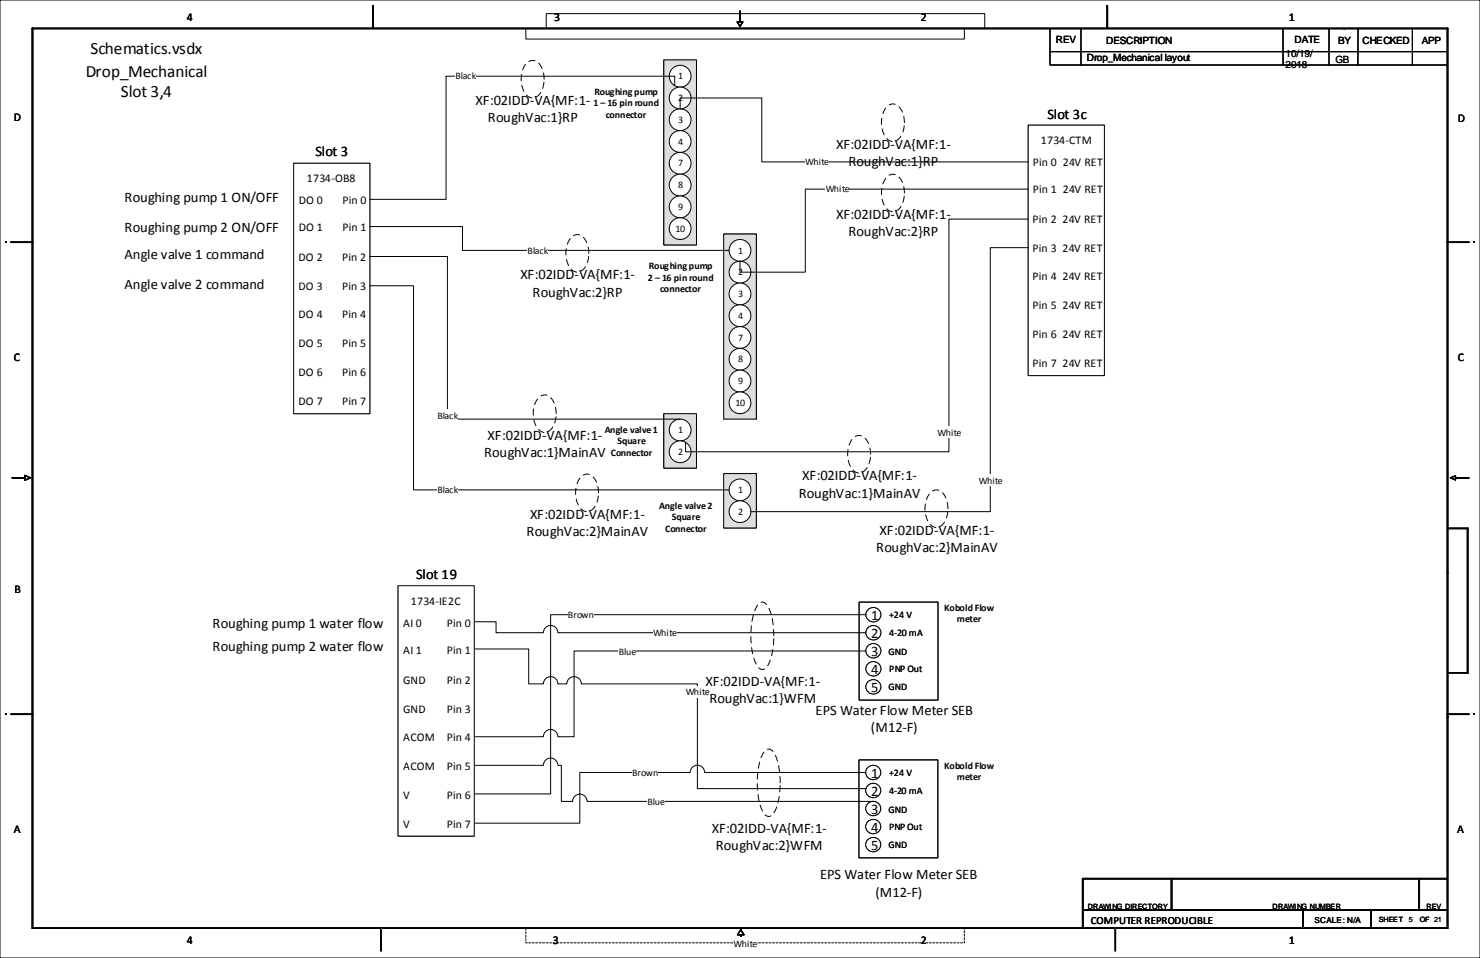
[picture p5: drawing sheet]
<svg xmlns="http://www.w3.org/2000/svg" width="432mm" height="279mm" viewBox="0 0 432 279" stroke-linecap="round" stroke-linejoin="round" font-family="sans-serif">
<path d="M0 0h431.8v279.4h-431.8z" fill="none" stroke="#000" stroke-width=".29"/>
<path d="M9.4 8.2v262.5l.2-.1v-262.2zM9.4 8.2l.2 .2h412.6l.2-.2zM422.2 8.4v262.2l.2 .1v-262.5zM9.4 270.7h413l-.2-.1h-412.6z" fill-rule="evenodd" fill="#fff"/>
<path d="M9.4 8.2l.2 .2v262.2l-.2 .1zM9.4 8.2h413l-.2 .2h-412.6zM422.2 8.4l.2-.2v262.5l-.2-.1zM9.4 270.7l.2-.1h412.6l.2 .1z" fill="none" stroke="#000" stroke-width=".29"/>
<path d="M9.4 8.3h.1M9.4 8.4h.1M9.5 8.2h.1M9.4 8.2h.1M9.5 8.4h.1M9.6 8.3h.1" fill="none" stroke="#000" stroke-width=".29"/>
<path d="M3.2 208.2h6.3v.2h-6.3z" fill-rule="evenodd" fill="#fff"/>
<path d="M3.2 208.2h6.3v.2h-6.3z" fill="none" stroke="#000" stroke-width=".29"/>
<path d="M9.4 208.3h.1M9.4 208.4h.1M9.5 208.2h.1M9.5 208.4h.1M9.6 208.3h.1M9.5 208.3h.1" fill="none" stroke="#000" stroke-width=".29"/>
<path d="M1.6 208.3h.1M1.6 208.4h.1M1.7 208.2h.1M1.7 208.4h.1M1.8 208.4h.1M1.8 208.3h.1" fill="none" stroke="#000" stroke-width=".29"/>
<path d="M3.2 70.6h6.3v.1h-6.3z" fill-rule="evenodd" fill="#fff"/>
<path d="M3.2 70.6h6.3v.1h-6.3z" fill="none" stroke="#000" stroke-width=".29"/>
<path d="M9.4 70.7h.1M9.5 70.6h.1M9.4 70.6h.1M9.5 70.7h.1M9.6 70.7h.1" fill="none" stroke="#000" stroke-width=".29"/>
<path d="M1.6 70.7h.1M1.7 70.6h.1M1.6 70.6h.1M1.7 70.7h.1M1.8 70.7h.1M1.8 70.6h.1" fill="none" stroke="#000" stroke-width=".29"/>
<path d="M108.7 1.7h.2v6.4h-.2z" fill-rule="evenodd" fill="#fff"/>
<path d="M108.7 1.7h.2v6.4h-.2z" fill="none" stroke="#000" stroke-width=".29"/>
<path d="M108.7 1.7h.1M108.8 1.7h.1M108.8 1.6h.1M108.9 1.7h.1M108.9 1.6h.1" fill="none" stroke="#000" stroke-width=".29"/>
<path d="M215.8 3.1h.2v3.3h-.2z" fill-rule="evenodd" fill="#fff"/>
<path d="M215.8 3.1h.2v3.3h-.2z" fill="none" stroke="#000" stroke-width=".29"/>
<path d="M216.6 6.5l-.7 1.3zM215.1 6.4h1.6zM215.1 6.4l.8 1.4z" fill-rule="evenodd" fill="#fff"/>
<path d="M215.1 6.4h1.6zM215.1 6.4l.8 1.4zM216.6 6.5l-.7 1.3z" fill="none" stroke="#000" stroke-width=".29"/>
<path d="M323 1.7h.1v6.4h-.1z" fill-rule="evenodd" fill="#fff"/>
<path d="M323 1.7h.1v6.4h-.1z" fill="none" stroke="#000" stroke-width=".29"/>
<path d="M323 1.7h.1M323.1 1.6h.1M323 1.6h.1M323.1 1.7h.1" fill="none" stroke="#000" stroke-width=".29"/>
<path d="M422.3 70.6h6.3v.1h-6.3z" fill-rule="evenodd" fill="#fff"/>
<path d="M422.3 70.6h6.3v.1h-6.3z" fill="none" stroke="#000" stroke-width=".29"/>
<path d="M422.2 70.7h.1M422.3 70.7h.1M422.3 70.6h.1M422.4 70.7h.1M422.4 70.6h.1" fill="none" stroke="#000" stroke-width=".29"/>
<path d="M430 70.7h.1M430.1 70.6h.1M430 70.6h.1M430.1 70.7h.1M430.2 70.7h.1M430.2 70.6h.1" fill="none" stroke="#000" stroke-width=".29"/>
<path d="M422.3 208.2h6.3v.2h-6.3z" fill-rule="evenodd" fill="#fff"/>
<path d="M422.3 208.2h6.3v.2h-6.3z" fill="none" stroke="#000" stroke-width=".29"/>
<path d="M422.2 208.3h.1M422.3 208.4h.1M422.3 208.2h.1M422.3 208.3h.1M422.4 208.4h.1M422.4 208.3h.1" fill="none" stroke="#000" stroke-width=".29"/>
<path d="M430 208.3h.1M430 208.4h.1M430.1 208.2h.1M430.1 208.4h.1M430.2 208.4h.1M430.2 208.3h.1" fill="none" stroke="#000" stroke-width=".29"/>
<path d="M422.4 196.1v.2h5.9l-.2-.2zM428.1 154.2v41.9l.2 .2v-42.3zM422.4 154v.2h5.7l.2-.2z" fill-rule="evenodd" fill="#fff"/>
<path d="M422.4 154h5.9l-.2 .2h-5.7zM428.1 154.2l.2-.2v42.3l-.2-.2zM422.4 196.1h5.7l.2 .2h-5.9z" fill="none" stroke="#000" stroke-width=".29"/>
<path d="M422.2 167h.1M422.3 167.1h.1M422.3 166.9h.1M422.3 167h.1M422.4 167.1h.1M422.4 167h.1" fill="none" stroke="#000" stroke-width=".29"/>
<path d="M422.2 209.1h.1M422.3 209.2h.1M422.3 209h.1M422.3 209.1h.1M422.4 209.2h.1M422.4 209.1h.1" fill="none" stroke="#000" stroke-width=".29"/>
<path d="M3.5 139.3h3.8v.2h-3.8z" fill-rule="evenodd" fill="#fff"/>
<path d="M3.5 139.3h3.8v.2h-3.8z" fill="none" stroke="#000" stroke-width=".29"/>
<path d="M7.2 138.6l1.8 .8zM7.2 138.6v1.5zM7.3 140l1.7-.6z" fill-rule="evenodd" fill="#fff"/>
<path d="M7.2 138.6l1.8 .8zM7.2 138.6v1.5zM7.3 140l1.7-.6z" fill="none" stroke="#000" stroke-width=".29"/>
<path d="M216.1 272.7h.2v3.2h-.2z" fill-rule="evenodd" fill="#fff"/>
<path d="M216.1 272.7h.2v3.2h-.2z" fill="none" stroke="#000" stroke-width=".29"/>
<path d="M216.1 271l-1 1.6zM215.1 272.6h2zM216.1 271l1 1.6z" fill-rule="evenodd" fill="#fff"/>
<path d="M215.1 272.6h2zM216.1 271l-1 1.6zM216.1 271l1 1.6z" fill="none" stroke="#000" stroke-width=".29"/>
<path d="M424.7 139.3h3.9v.2h-3.9z" fill-rule="evenodd" fill="#fff"/>
<path d="M424.7 139.3h3.9v.2h-3.9z" fill="none" stroke="#000" stroke-width=".29"/>
<path d="M423.1 139.4l1.6 .6zM424.7 138.7v1.3zM423.1 139.4l1.6-.7z" fill-rule="evenodd" fill="#fff"/>
<path d="M423.1 139.4l1.6 .6zM423.1 139.4l1.6-.7zM424.7 138.7v1.3z" fill="none" stroke="#000" stroke-width=".29"/>
<path d="M399.9 265.5h.2v5h-.2z" fill-rule="evenodd" fill="#fff"/>
<path d="M399.9 265.5h.2v5h-.2z" fill="none" stroke="#000" stroke-width=".29"/>
<path d="M399.9 265.5h.1M400 265.4h.1M399.9 265.4h.1M400 265.6h.1M400.1 265.5h.1M400.1 265.4h.1" fill="none" stroke="#000" stroke-width=".29"/>
<path d="M399.9 265.5h.1M399.9 270.1h.1M400 265.4h.1M399.9 265.4h.1M400 270.1h.1M400 265.6h.1M400.1 265.5h.1M400.1 265.4h.1M400.1 270.1h.1" fill="none" stroke="#000" stroke-width=".29"/>
<path d="M380.1 265.5h.2v5h-.2z" fill-rule="evenodd" fill="#fff"/>
<path d="M380.1 265.5h.2v5h-.2z" fill="none" stroke="#000" stroke-width=".29"/>
<path d="M380.1 265.5h.1M380.2 265.4h.1M380.1 265.4h.1M380.2 265.6h.1M380.2 265.5h.1M380.3 265.5h.1" fill="none" stroke="#000" stroke-width=".29"/>
<path d="M380.1 265.5h.1M380.2 265.4h.1M380.1 265.4h.1M380.2 265.6h.1M380.2 265.5h.1M380.3 265.5h.1" fill="none" stroke="#000" stroke-width=".29"/>
<path d="M380.1 270h.1M380.1 270.1h.1M380.2 269.9h.1M380.1 269.9h.1M380.2 270.1h.1M380.3 270h.1" fill="none" stroke="#000" stroke-width=".29"/>
<path d="M380.1 270h.1M380.1 270.1h.1M380.2 269.9h.1M380.1 269.9h.1M380.2 270.1h.1M380.3 270h.1" fill="none" stroke="#000" stroke-width=".29"/>
<path d="M315.8 256.2h106.3v.2h-106.3z" fill-rule="evenodd" fill="#fff"/>
<path d="M315.8 256.2h106.3v.2h-106.3z" fill="none" stroke="#000" stroke-width=".29"/>
<path d="M316 265.3h106.1v.2h-106.1z" fill-rule="evenodd" fill="#fff"/>
<path d="M316 265.3h106.1v.2h-106.1z" fill="none" stroke="#000" stroke-width=".29"/>
<path d="M341.7 256.4h.2v8.9h-.2z" fill-rule="evenodd" fill="#fff"/>
<path d="M341.7 256.4h.2v8.9h-.2z" fill="none" stroke="#000" stroke-width=".29"/>
<path d="M413.9 256.5h.3v8.8h-.3z" fill-rule="evenodd" fill="#fff"/>
<path d="M413.9 256.5h.3v8.8h-.3z" fill="none" stroke="#000" stroke-width=".29"/>
<path d="M392.1 8.3h.1M392.1 8.4h.1M392.2 8.3h.1M392.2 8.4h.1M392.3 8.3h.1" fill="none" stroke="#00f" stroke-width=".29"/>
<path d="M392.1 8.3h.1M392.1 8.4h.1M392.2 8.3h.1M392.2 8.4h.1M392.3 8.3h.1" fill="none" stroke="#00f" stroke-width=".29"/>
<path d="M306.3 8.5v6.6h116.1M306.3 15.1v3.9h115.9M315.4 8.3v10.7M374.3 8.3v10.7M387.7 8.3v10.7M396.2 8.3v10.7M412.1 8.2v10.8" fill="none" stroke="#000" stroke-width=".29"/>
<path d="M315.8 256.2h.2v14.4h-.2z" fill-rule="evenodd" fill="#fff"/>
<path d="M315.8 256.2h.2v14.4h-.2z" fill="none" stroke="#000" stroke-width=".29"/>
<path d="M9.4 8.2v262.5l.2-.1v-262.2zM9.4 8.2l.2 .2h412.6l.2-.2zM422.2 8.4v262.2l.2 .1v-262.5zM9.4 270.7h413l-.2-.1h-412.6z" fill-rule="evenodd" fill="#fff"/>
<path d="M9.4 8.2l.2 .2v262.2l-.2 .1zM9.4 8.2h413l-.2 .2h-412.6zM422.2 8.4l.2-.2v262.5l-.2-.1zM9.4 270.7l.2-.1h412.6l.2 .1z" fill="none" stroke="#000" stroke-width=".29"/>
<path d="M9.4 8.3h.1M9.4 8.4h.1M9.5 8.2h.1M9.4 8.2h.1M9.5 8.4h.1M9.6 8.3h.1" fill="none" stroke="#000" stroke-width=".29"/>
<path d="M3.2 208.2h6.3v.2h-6.3z" fill-rule="evenodd" fill="#fff"/>
<path d="M3.2 208.2h6.3v.2h-6.3z" fill="none" stroke="#000" stroke-width=".29"/>
<path d="M9.4 208.3h.1M9.4 208.4h.1M9.5 208.2h.1M9.5 208.4h.1M9.6 208.3h.1M9.5 208.3h.1" fill="none" stroke="#000" stroke-width=".29"/>
<path d="M1.6 208.3h.1M1.6 208.4h.1M1.7 208.2h.1M1.7 208.4h.1M1.8 208.4h.1M1.8 208.3h.1" fill="none" stroke="#000" stroke-width=".29"/>
<path d="M3.2 70.6h6.3v.1h-6.3z" fill-rule="evenodd" fill="#fff"/>
<path d="M3.2 70.6h6.3v.1h-6.3z" fill="none" stroke="#000" stroke-width=".29"/>
<path d="M9.4 70.7h.1M9.5 70.6h.1M9.4 70.6h.1M9.5 70.7h.1M9.6 70.7h.1" fill="none" stroke="#000" stroke-width=".29"/>
<path d="M1.6 70.7h.1M1.7 70.6h.1M1.6 70.6h.1M1.7 70.7h.1M1.8 70.7h.1M1.8 70.6h.1" fill="none" stroke="#000" stroke-width=".29"/>
<path d="M108.7 1.7h.2v6.4h-.2z" fill-rule="evenodd" fill="#fff"/>
<path d="M108.7 1.7h.2v6.4h-.2z" fill="none" stroke="#000" stroke-width=".29"/>
<path d="M108.7 1.7h.1M108.8 1.7h.1M108.8 1.6h.1M108.9 1.7h.1M108.9 1.6h.1" fill="none" stroke="#000" stroke-width=".29"/>
<path d="M215.8 3.1h.2v3.3h-.2z" fill-rule="evenodd" fill="#fff"/>
<path d="M215.8 3.1h.2v3.3h-.2z" fill="none" stroke="#000" stroke-width=".29"/>
<path d="M216.6 6.5l-.7 1.3zM215.1 6.4h1.6zM215.1 6.4l.8 1.4z" fill-rule="evenodd" fill="#fff"/>
<path d="M215.1 6.4h1.6zM215.1 6.4l.8 1.4zM216.6 6.5l-.7 1.3z" fill="none" stroke="#000" stroke-width=".29"/>
<path d="M323 1.7h.1v6.4h-.1z" fill-rule="evenodd" fill="#fff"/>
<path d="M323 1.7h.1v6.4h-.1z" fill="none" stroke="#000" stroke-width=".29"/>
<path d="M323 1.7h.1M323.1 1.6h.1M323 1.6h.1M323.1 1.7h.1" fill="none" stroke="#000" stroke-width=".29"/>
<path d="M422.3 70.6h6.3v.1h-6.3z" fill-rule="evenodd" fill="#fff"/>
<path d="M422.3 70.6h6.3v.1h-6.3z" fill="none" stroke="#000" stroke-width=".29"/>
<path d="M422.2 70.7h.1M422.3 70.7h.1M422.3 70.6h.1M422.4 70.7h.1M422.4 70.6h.1" fill="none" stroke="#000" stroke-width=".29"/>
<path d="M430 70.7h.1M430.1 70.6h.1M430 70.6h.1M430.1 70.7h.1M430.2 70.7h.1M430.2 70.6h.1" fill="none" stroke="#000" stroke-width=".29"/>
<path d="M422.3 208.2h6.3v.2h-6.3z" fill-rule="evenodd" fill="#fff"/>
<path d="M422.3 208.2h6.3v.2h-6.3z" fill="none" stroke="#000" stroke-width=".29"/>
<path d="M422.2 208.3h.1M422.3 208.4h.1M422.3 208.2h.1M422.3 208.3h.1M422.4 208.4h.1M422.4 208.3h.1" fill="none" stroke="#000" stroke-width=".29"/>
<path d="M430 208.3h.1M430 208.4h.1M430.1 208.2h.1M430.1 208.4h.1M430.2 208.4h.1M430.2 208.3h.1" fill="none" stroke="#000" stroke-width=".29"/>
<path d="M422.4 196.1v.2h5.9l-.2-.2zM428.1 154.2v41.9l.2 .2v-42.3zM422.4 154v.2h5.7l.2-.2z" fill-rule="evenodd" fill="#fff"/>
<path d="M422.4 154h5.9l-.2 .2h-5.7zM428.1 154.2l.2-.2v42.3l-.2-.2zM422.4 196.1h5.7l.2 .2h-5.9z" fill="none" stroke="#000" stroke-width=".29"/>
<path d="M422.2 167h.1M422.3 167.1h.1M422.3 166.9h.1M422.3 167h.1M422.4 167.1h.1M422.4 167h.1" fill="none" stroke="#000" stroke-width=".29"/>
<path d="M422.2 209.1h.1M422.3 209.2h.1M422.3 209h.1M422.3 209.1h.1M422.4 209.2h.1M422.4 209.1h.1" fill="none" stroke="#000" stroke-width=".29"/>
<path d="M3.5 139.3h3.8v.2h-3.8z" fill-rule="evenodd" fill="#fff"/>
<path d="M3.5 139.3h3.8v.2h-3.8z" fill="none" stroke="#000" stroke-width=".29"/>
<path d="M7.2 138.6l1.8 .8zM7.2 138.6v1.5zM7.3 140l1.7-.6z" fill-rule="evenodd" fill="#fff"/>
<path d="M7.2 138.6l1.8 .8zM7.2 138.6v1.5zM7.3 140l1.7-.6z" fill="none" stroke="#000" stroke-width=".29"/>
<path d="M216.1 272.7h.2v3.2h-.2z" fill-rule="evenodd" fill="#fff"/>
<path d="M216.1 272.7h.2v3.2h-.2z" fill="none" stroke="#000" stroke-width=".29"/>
<path d="M216.1 271l-1 1.6zM215.1 272.6h2zM216.1 271l1 1.6z" fill-rule="evenodd" fill="#fff"/>
<path d="M215.1 272.6h2zM216.1 271l-1 1.6zM216.1 271l1 1.6z" fill="none" stroke="#000" stroke-width=".29"/>
<path d="M424.7 139.3h3.9v.2h-3.9z" fill-rule="evenodd" fill="#fff"/>
<path d="M424.7 139.3h3.9v.2h-3.9z" fill="none" stroke="#000" stroke-width=".29"/>
<path d="M423.1 139.4l1.6 .6zM424.7 138.7v1.3zM423.1 139.4l1.6-.7z" fill-rule="evenodd" fill="#fff"/>
<path d="M423.1 139.4l1.6 .6zM423.1 139.4l1.6-.7zM424.7 138.7v1.3z" fill="none" stroke="#000" stroke-width=".29"/>
<path d="M399.9 265.5h.2v5h-.2z" fill-rule="evenodd" fill="#fff"/>
<path d="M399.9 265.5h.2v5h-.2z" fill="none" stroke="#000" stroke-width=".29"/>
<path d="M399.9 265.5h.1M399.9 270.1h.1M400 265.4h.1M399.9 265.4h.1M400 270.1h.1M400 265.6h.1M400.1 265.5h.1M400.1 265.4h.1M400.1 270.1h.1" fill="none" stroke="#000" stroke-width=".29"/>
<path d="M380.1 265.5h.2v5h-.2z" fill-rule="evenodd" fill="#fff"/>
<path d="M380.1 265.5h.2v5h-.2z" fill="none" stroke="#000" stroke-width=".29"/>
<path d="M380.1 265.5h.1M380.2 265.4h.1M380.1 265.4h.1M380.2 265.6h.1M380.2 265.5h.1M380.3 265.5h.1" fill="none" stroke="#000" stroke-width=".29"/>
<path d="M380.1 270h.1M380.1 270.1h.1M380.2 269.9h.1M380.1 269.9h.1M380.2 270.1h.1M380.3 270h.1" fill="none" stroke="#000" stroke-width=".29"/>
<path d="M315.8 256.2h106.3v.2h-106.3z" fill-rule="evenodd" fill="#fff"/>
<path d="M315.8 256.2h106.3v.2h-106.3z" fill="none" stroke="#000" stroke-width=".29"/>
<path d="M316 265.3h106.1v.2h-106.1z" fill-rule="evenodd" fill="#fff"/>
<path d="M316 265.3h106.1v.2h-106.1z" fill="none" stroke="#000" stroke-width=".29"/>
<path d="M341.7 256.4h.2v8.9h-.2z" fill-rule="evenodd" fill="#fff"/>
<path d="M341.7 256.4h.2v8.9h-.2z" fill="none" stroke="#000" stroke-width=".29"/>
<path d="M413.9 256.5h.3v8.8h-.3z" fill-rule="evenodd" fill="#fff"/>
<path d="M413.9 256.5h.3v8.8h-.3z" fill="none" stroke="#000" stroke-width=".29"/>
<path d="M392.1 8.3h.1M392.1 8.4h.1M392.2 8.3h.1M392.2 8.4h.1M392.3 8.3h.1" fill="none" stroke="#00f" stroke-width=".29"/>
<path d="M306.3 8.5v6.6h116.1M306.3 15.1v3.9h115.9M315.4 8.3v10.7M374.3 8.3v10.7M387.7 8.3v10.7M396.2 8.3v10.7M412.1 8.2v10.8" fill="none" stroke="#000" stroke-width=".29"/>
<path d="M315.8 256.2h.2v14.4h-.2z" fill-rule="evenodd" fill="#fff"/>
<path d="M315.8 256.2h.2v14.4h-.2z" fill="none" stroke="#000" stroke-width=".29"/>
<g fill="#fff">
<path d="M22.1 9.5h41.2v9.5h-41.2z" fill-rule="evenodd"/>
<path d="M22.1 19.1h41.2v9.5h-41.2z" fill-rule="evenodd"/>
<path d="M111.1 270.9h.2v6.5h-.2z" fill-rule="evenodd"/>
</g>
<path d="M111.1 270.9h.2v6.5h-.2z" fill="none" stroke="#000" stroke-width=".29"/>
<path d="M325.3 270.9h.2v6.5h-.2z" fill-rule="evenodd" fill="#fff"/>
<path d="M325.3 270.9h.2v6.5h-.2z" fill="none" stroke="#000" stroke-width=".29"/>
<path d="M9.4 8.2v262.5l.2-.1v-262.2zM9.4 8.2l.2 .2h412.6l.2-.2zM422.2 8.4v262.2l.2 .1v-262.5zM9.4 270.7h413l-.2-.1h-412.6z" fill-rule="evenodd" fill="#fff"/>
<path d="M9.4 8.2l.2 .2v262.2l-.2 .1zM9.4 8.2h413l-.2 .2h-412.6zM422.2 8.4l.2-.2v262.5l-.2-.1zM9.4 270.7l.2-.1h412.6l.2 .1z" fill="none" stroke="#000" stroke-width=".29"/>
<path d="M9.4 8.3h.1M9.4 8.4h.1M9.5 8.2h.1M9.4 8.2h.1M9.5 8.4h.1M9.6 8.3h.1" fill="none" stroke="#000" stroke-width=".29"/>
<path d="M3.2 208.2h6.3v.2h-6.3z" fill-rule="evenodd" fill="#fff"/>
<path d="M3.2 208.2h6.3v.2h-6.3z" fill="none" stroke="#000" stroke-width=".29"/>
<path d="M9.4 208.3h.1M9.4 208.4h.1M9.5 208.2h.1M9.5 208.4h.1M9.6 208.3h.1M9.5 208.3h.1" fill="none" stroke="#000" stroke-width=".29"/>
<path d="M1.6 208.3h.1M1.6 208.4h.1M1.7 208.2h.1M1.7 208.4h.1M1.8 208.4h.1M1.8 208.3h.1" fill="none" stroke="#000" stroke-width=".29"/>
<path d="M3.2 70.6h6.3v.1h-6.3z" fill-rule="evenodd" fill="#fff"/>
<path d="M3.2 70.6h6.3v.1h-6.3z" fill="none" stroke="#000" stroke-width=".29"/>
<path d="M9.4 70.7h.1M9.5 70.6h.1M9.4 70.6h.1M9.5 70.7h.1M9.6 70.7h.1" fill="none" stroke="#000" stroke-width=".29"/>
<path d="M1.6 70.7h.1M1.7 70.6h.1M1.6 70.6h.1M1.7 70.7h.1M1.8 70.7h.1M1.8 70.6h.1" fill="none" stroke="#000" stroke-width=".29"/>
<path d="M108.7 1.7h.2v6.4h-.2z" fill-rule="evenodd" fill="#fff"/>
<path d="M108.7 1.7h.2v6.4h-.2z" fill="none" stroke="#000" stroke-width=".29"/>
<path d="M108.7 1.7h.1M108.8 1.7h.1M108.8 1.6h.1M108.9 1.7h.1M108.9 1.6h.1" fill="none" stroke="#000" stroke-width=".29"/>
<path d="M215.8 3.1h.2v3.3h-.2z" fill-rule="evenodd" fill="#fff"/>
<path d="M215.8 3.1h.2v3.3h-.2z" fill="none" stroke="#000" stroke-width=".29"/>
<path d="M216.6 6.5l-.7 1.3zM215.1 6.4h1.6zM215.1 6.4l.8 1.4z" fill-rule="evenodd" fill="#fff"/>
<path d="M215.1 6.4h1.6zM215.1 6.4l.8 1.4zM216.6 6.5l-.7 1.3z" fill="none" stroke="#000" stroke-width=".29"/>
<path d="M323 1.7h.1v6.4h-.1z" fill-rule="evenodd" fill="#fff"/>
<path d="M323 1.7h.1v6.4h-.1z" fill="none" stroke="#000" stroke-width=".29"/>
<path d="M323 1.7h.1M323.1 1.6h.1M323 1.6h.1M323.1 1.7h.1" fill="none" stroke="#000" stroke-width=".29"/>
<path d="M422.3 70.6h6.3v.1h-6.3z" fill-rule="evenodd" fill="#fff"/>
<path d="M422.3 70.6h6.3v.1h-6.3z" fill="none" stroke="#000" stroke-width=".29"/>
<path d="M422.2 70.7h.1M422.3 70.7h.1M422.3 70.6h.1M422.4 70.7h.1M422.4 70.6h.1" fill="none" stroke="#000" stroke-width=".29"/>
<path d="M430 70.7h.1M430.1 70.6h.1M430 70.6h.1M430.1 70.7h.1M430.2 70.7h.1M430.2 70.6h.1" fill="none" stroke="#000" stroke-width=".29"/>
<path d="M422.3 208.2h6.3v.2h-6.3z" fill-rule="evenodd" fill="#fff"/>
<path d="M422.3 208.2h6.3v.2h-6.3z" fill="none" stroke="#000" stroke-width=".29"/>
<path d="M422.2 208.3h.1M422.3 208.4h.1M422.3 208.2h.1M422.3 208.3h.1M422.4 208.4h.1M422.4 208.3h.1" fill="none" stroke="#000" stroke-width=".29"/>
<path d="M430 208.3h.1M430 208.4h.1M430.1 208.2h.1M430.1 208.4h.1M430.2 208.4h.1M430.2 208.3h.1" fill="none" stroke="#000" stroke-width=".29"/>
<path d="M422.4 196.1v.2h5.9l-.2-.2zM428.1 154.2v41.9l.2 .2v-42.3zM422.4 154v.2h5.7l.2-.2z" fill-rule="evenodd" fill="#fff"/>
<path d="M422.4 154h5.9l-.2 .2h-5.7zM428.1 154.2l.2-.2v42.3l-.2-.2zM422.4 196.1h5.7l.2 .2h-5.9z" fill="none" stroke="#000" stroke-width=".29"/>
<path d="M422.2 167h.1M422.3 167.1h.1M422.3 166.9h.1M422.3 167h.1M422.4 167.1h.1M422.4 167h.1" fill="none" stroke="#000" stroke-width=".29"/>
<path d="M422.2 209.1h.1M422.3 209.2h.1M422.3 209h.1M422.3 209.1h.1M422.4 209.2h.1M422.4 209.1h.1" fill="none" stroke="#000" stroke-width=".29"/>
<path d="M3.5 139.3h3.8v.2h-3.8z" fill-rule="evenodd" fill="#fff"/>
<path d="M3.5 139.3h3.8v.2h-3.8z" fill="none" stroke="#000" stroke-width=".29"/>
<path d="M7.2 138.6l1.8 .8zM7.2 138.6v1.5zM7.3 140l1.7-.6z" fill-rule="evenodd" fill="#fff"/>
<path d="M7.2 138.6l1.8 .8zM7.2 138.6v1.5zM7.3 140l1.7-.6z" fill="none" stroke="#000" stroke-width=".29"/>
<path d="M216.1 272.7h.2v3.2h-.2z" fill-rule="evenodd" fill="#fff"/>
<path d="M216.1 272.7h.2v3.2h-.2z" fill="none" stroke="#000" stroke-width=".29"/>
<path d="M216.1 271l-1 1.6zM215.1 272.6h2zM216.1 271l1 1.6z" fill-rule="evenodd" fill="#fff"/>
<path d="M215.1 272.6h2zM216.1 271l-1 1.6zM216.1 271l1 1.6z" fill="none" stroke="#000" stroke-width=".29"/>
<path d="M424.7 139.3h3.9v.2h-3.9z" fill-rule="evenodd" fill="#fff"/>
<path d="M424.7 139.3h3.9v.2h-3.9z" fill="none" stroke="#000" stroke-width=".29"/>
<path d="M423.1 139.4l1.6 .6zM424.7 138.7v1.3zM423.1 139.4l1.6-.7z" fill-rule="evenodd" fill="#fff"/>
<path d="M423.1 139.4l1.6 .6zM423.1 139.4l1.6-.7zM424.7 138.7v1.3z" fill="none" stroke="#000" stroke-width=".29"/>
<path d="M399.9 265.5h.2v5h-.2z" fill-rule="evenodd" fill="#fff"/>
<path d="M399.9 265.5h.2v5h-.2z" fill="none" stroke="#000" stroke-width=".29"/>
<path d="M399.9 265.5h.1M399.9 270.1h.1M400 265.4h.1M399.9 265.4h.1M400 270.1h.1M400 265.6h.1M400.1 265.5h.1M400.1 265.4h.1M400.1 270.1h.1" fill="none" stroke="#000" stroke-width=".29"/>
<path d="M380.1 265.5h.2v5h-.2z" fill-rule="evenodd" fill="#fff"/>
<path d="M380.1 265.5h.2v5h-.2z" fill="none" stroke="#000" stroke-width=".29"/>
<path d="M380.1 265.5h.1M380.2 265.4h.1M380.1 265.4h.1M380.2 265.6h.1M380.2 265.5h.1M380.3 265.5h.1" fill="none" stroke="#000" stroke-width=".29"/>
<path d="M380.1 270h.1M380.1 270.1h.1M380.2 269.9h.1M380.1 269.9h.1M380.2 270.1h.1M380.3 270h.1" fill="none" stroke="#000" stroke-width=".29"/>
<path d="M315.8 256.2h106.3v.2h-106.3z" fill-rule="evenodd" fill="#fff"/>
<path d="M315.8 256.2h106.3v.2h-106.3z" fill="none" stroke="#000" stroke-width=".29"/>
<path d="M316 265.3h106.1v.2h-106.1z" fill-rule="evenodd" fill="#fff"/>
<path d="M316 265.3h106.1v.2h-106.1z" fill="none" stroke="#000" stroke-width=".29"/>
<path d="M341.7 256.4h.2v8.9h-.2z" fill-rule="evenodd" fill="#fff"/>
<path d="M341.7 256.4h.2v8.9h-.2z" fill="none" stroke="#000" stroke-width=".29"/>
<path d="M413.9 256.5h.3v8.8h-.3z" fill-rule="evenodd" fill="#fff"/>
<path d="M413.9 256.5h.3v8.8h-.3z" fill="none" stroke="#000" stroke-width=".29"/>
<path d="M392.1 8.3h.1M392.1 8.4h.1M392.2 8.3h.1M392.2 8.4h.1M392.3 8.3h.1" fill="none" stroke="#00f" stroke-width=".29"/>
<path d="M306.3 8.5v6.6h116.1M306.3 15.1v3.9h115.9M315.4 8.3v10.7M374.3 8.3v10.7M387.7 8.3v10.7M396.2 8.3v10.7M412.1 8.2v10.8" fill="none" stroke="#000" stroke-width=".29"/>
<path d="M315.8 256.2h.2v14.4h-.2z" fill-rule="evenodd" fill="#fff"/>
<path d="M315.8 256.2h.2v14.4h-.2z" fill="none" stroke="#000" stroke-width=".29"/>
<g fill="#fff">
<path d="M22.1 9.5h41.2v9.5h-41.2z" fill-rule="evenodd"/>
<path d="M22.1 19.1h41.2v9.5h-41.2z" fill-rule="evenodd"/>
<path d="M111.1 270.9h.2v6.5h-.2z" fill-rule="evenodd"/>
</g>
<path d="M111.1 270.9h.2v6.5h-.2z" fill="none" stroke="#000" stroke-width=".29"/>
<path d="M325.3 270.9h.2v6.5h-.2z" fill-rule="evenodd" fill="#fff"/>
<path d="M153.4 8.2v3.2h128v-3.2M159.4 8.2v-4.2h127.9v4.2M325.3 270.9h.2v6.5h-.2z" fill="none" stroke="#000" stroke-width=".29"/>
<path d="M193.7 17.5h9.5v53.9h-9.5z" fill-rule="evenodd" fill="#dde2cd"/>
<path d="M193.7 17.5h9.5v53.9h-9.5z" fill="none" stroke="#000" stroke-width=".29"/>
<circle cx="198.4" cy="22.2" r="3.2" fill="#fff"/>
<circle cx="198.4" cy="22.2" r="3.2" fill="none" stroke="#000" stroke-width=".29"/>
<circle cx="198.4" cy="34.9" r="3.2" fill="#fff"/>
<circle cx="198.4" cy="34.9" r="3.2" fill="none" stroke="#000" stroke-width=".29"/>
<circle cx="198.4" cy="41.3" r="3.2" fill="#fff"/>
<circle cx="198.4" cy="41.3" r="3.2" fill="none" stroke="#000" stroke-width=".29"/>
<circle cx="198.4" cy="47.6" r="3.2" fill="#fff"/>
<circle cx="198.4" cy="47.6" r="3.2" fill="none" stroke="#000" stroke-width=".29"/>
<circle cx="198.4" cy="54" r="3.2" fill="#fff"/>
<circle cx="198.4" cy="54" r="3.2" fill="none" stroke="#000" stroke-width=".29"/>
<circle cx="198.4" cy="60.3" r="3.2" fill="#fff"/>
<circle cx="198.4" cy="60.3" r="3.2" fill="none" stroke="#000" stroke-width=".29"/>
<circle cx="198.4" cy="66.7" r="3.2" fill="#fff"/>
<circle cx="198.4" cy="66.7" r="3.2" fill="none" stroke="#000" stroke-width=".29"/>
<circle cx="198.4" cy="28.6" r="3.2" fill="#fff"/>
<circle cx="198.4" cy="28.6" r="3.2" fill="none" stroke="#000" stroke-width=".29"/>
<path d="M193.7 17.5h9.5v53.9h-9.5z" fill-rule="evenodd" fill="#dde2cd"/>
<path d="M193.7 17.5h9.5v53.9h-9.5z" fill="none" stroke="#000" stroke-width=".29"/>
<circle cx="198.4" cy="22.2" r="3.2" fill="#fff"/>
<circle cx="198.4" cy="22.2" r="3.2" fill="none" stroke="#000" stroke-width=".29"/>
<circle cx="198.4" cy="34.9" r="3.2" fill="#fff"/>
<circle cx="198.4" cy="34.9" r="3.2" fill="none" stroke="#000" stroke-width=".29"/>
<circle cx="198.4" cy="41.3" r="3.2" fill="#fff"/>
<circle cx="198.4" cy="41.3" r="3.2" fill="none" stroke="#000" stroke-width=".29"/>
<circle cx="198.4" cy="47.6" r="3.2" fill="#fff"/>
<circle cx="198.4" cy="47.6" r="3.2" fill="none" stroke="#000" stroke-width=".29"/>
<circle cx="198.4" cy="54" r="3.2" fill="#fff"/>
<circle cx="198.4" cy="54" r="3.2" fill="none" stroke="#000" stroke-width=".29"/>
<circle cx="198.4" cy="60.3" r="3.2" fill="#fff"/>
<circle cx="198.4" cy="60.3" r="3.2" fill="none" stroke="#000" stroke-width=".29"/>
<circle cx="198.4" cy="66.7" r="3.2" fill="#fff"/>
<circle cx="198.4" cy="66.7" r="3.2" fill="none" stroke="#000" stroke-width=".29"/>
<circle cx="198.4" cy="28.6" r="3.2" fill="#fff"/>
<circle cx="198.4" cy="28.6" r="3.2" fill="none" stroke="#000" stroke-width=".29"/>
<path d="M211.1 68.3h9.6v53.9h-9.6z" fill-rule="evenodd" fill="#dde2cd"/>
<path d="M211.1 68.3h9.6v53.9h-9.6z" fill="none" stroke="#000" stroke-width=".29"/>
<circle cx="215.9" cy="73" r="3.2" fill="#fff"/>
<circle cx="215.9" cy="73" r="3.2" fill="none" stroke="#000" stroke-width=".29"/>
<circle cx="215.9" cy="79.4" r="3.2" fill="#fff"/>
<circle cx="215.9" cy="79.4" r="3.2" fill="none" stroke="#000" stroke-width=".29"/>
<circle cx="215.9" cy="85.7" r="3.2" fill="#fff"/>
<circle cx="215.9" cy="85.7" r="3.2" fill="none" stroke="#000" stroke-width=".29"/>
<circle cx="215.9" cy="92.1" r="3.2" fill="#fff"/>
<circle cx="215.9" cy="92.1" r="3.2" fill="none" stroke="#000" stroke-width=".29"/>
<circle cx="215.9" cy="98.4" r="3.2" fill="#fff"/>
<circle cx="215.9" cy="98.4" r="3.2" fill="none" stroke="#000" stroke-width=".29"/>
<circle cx="215.9" cy="104.8" r="3.2" fill="#fff"/>
<circle cx="215.9" cy="104.8" r="3.2" fill="none" stroke="#000" stroke-width=".29"/>
<circle cx="215.9" cy="111.1" r="3.2" fill="#fff"/>
<circle cx="215.9" cy="111.1" r="3.2" fill="none" stroke="#000" stroke-width=".29"/>
<circle cx="215.9" cy="117.5" r="3.2" fill="#fff"/>
<circle cx="215.9" cy="117.5" r="3.2" fill="none" stroke="#000" stroke-width=".29"/>
<path d="M211.1 68.3h9.6v53.9h-9.6z" fill-rule="evenodd" fill="#dde2cd"/>
<path d="M211.1 68.3h9.6v53.9h-9.6z" fill="none" stroke="#000" stroke-width=".29"/>
<circle cx="215.9" cy="73" r="3.2" fill="#fff"/>
<circle cx="215.9" cy="73" r="3.2" fill="none" stroke="#000" stroke-width=".29"/>
<circle cx="215.9" cy="79.4" r="3.2" fill="#fff"/>
<circle cx="215.9" cy="79.4" r="3.2" fill="none" stroke="#000" stroke-width=".29"/>
<circle cx="215.9" cy="85.7" r="3.2" fill="#fff"/>
<circle cx="215.9" cy="85.7" r="3.2" fill="none" stroke="#000" stroke-width=".29"/>
<circle cx="215.9" cy="92.1" r="3.2" fill="#fff"/>
<circle cx="215.9" cy="92.1" r="3.2" fill="none" stroke="#000" stroke-width=".29"/>
<circle cx="215.9" cy="98.4" r="3.2" fill="#fff"/>
<circle cx="215.9" cy="98.4" r="3.2" fill="none" stroke="#000" stroke-width=".29"/>
<circle cx="215.9" cy="104.8" r="3.2" fill="#fff"/>
<circle cx="215.9" cy="104.8" r="3.2" fill="none" stroke="#000" stroke-width=".29"/>
<circle cx="215.9" cy="111.1" r="3.2" fill="#fff"/>
<circle cx="215.9" cy="111.1" r="3.2" fill="none" stroke="#000" stroke-width=".29"/>
<circle cx="215.9" cy="117.5" r="3.2" fill="#fff"/>
<circle cx="215.9" cy="117.5" r="3.2" fill="none" stroke="#000" stroke-width=".29"/>
<path d="M85.7 47.6h22.2v73.1h-22.2z" fill-rule="evenodd" fill="#fff"/>
<path d="M85.7 47.6h22.2v73.1h-22.2z" fill="none" stroke="#000" stroke-width=".29"/>
<path d="M85.7 47.6h22.2v73.1h-22.2z" fill-rule="evenodd" fill="#fff"/>
<path d="M85.7 47.6h22.2v73.1h-22.2z" fill="none" stroke="#000" stroke-width=".29"/>
<path d="M300 36.5h22.2v73h-22.2z" fill-rule="evenodd" fill="#fff"/>
<path d="M300 36.5h22.2v73h-22.2z" fill="none" stroke="#000" stroke-width=".29"/>
<path d="M300 36.5h22.2v73h-22.2z" fill-rule="evenodd" fill="#fff"/>
<path d="M196.8 25v-2.8h-66.7v35.9h-22.2M300 36.5h22.2v73h-22.2z" fill="none" stroke="#000" stroke-width=".29"/>
<path d="M132.8 20.5h6v3.4h-6z" fill-rule="evenodd" fill="#fff"/>
<path d="M198.4 31.8v-3.2h23.8v18.6h77.8" fill="none" stroke="#000" stroke-width=".29"/>
<path d="M234.8 45.5h7v3.4h-7z" fill-rule="evenodd" fill="#fff"/>
<path d="M107.9 66.1h27v6.9h77.8" fill="none" stroke="#000" stroke-width=".29"/>
<path d="M153.8 71.3h6v3.4h-6z" fill-rule="evenodd" fill="#fff"/>
<path d="M300 55.2h-65.1v24.2h-19v-3.2" fill="none" stroke="#000" stroke-width=".29"/>
<g fill="#fff">
<path d="M240.8 53.5h7v3.4h-7z" fill-rule="evenodd"/>
<circle cx="254.9" cy="179.3" r="2.13"/>
</g>
<circle cx="254.9" cy="179.3" r="2.13" fill="none" stroke="#000" stroke-width=".29"/>
<circle cx="254.9" cy="184.5" r="2.13" fill="#fff"/>
<circle cx="254.9" cy="184.5" r="2.13" fill="none" stroke="#000" stroke-width=".29"/>
<circle cx="254.9" cy="189.8" r="2.14" fill="#fff"/>
<circle cx="254.9" cy="189.8" r="2.14" fill="none" stroke="#000" stroke-width=".29"/>
<circle cx="254.9" cy="195.1" r="2.13" fill="#fff"/>
<circle cx="254.9" cy="195.1" r="2.13" fill="none" stroke="#000" stroke-width=".29"/>
<circle cx="254.9" cy="200.3" r="2.13" fill="#fff"/>
<g fill="none" stroke="#000" stroke-width=".29">
<path d="M250.6 175.6h23.1v28.6h-23.1z"/>
<circle cx="254.9" cy="200.3" r="2.13"/>
</g>
<circle cx="254.9" cy="179.3" r="2.13" fill="#fff"/>
<circle cx="254.9" cy="179.3" r="2.13" fill="none" stroke="#000" stroke-width=".29"/>
<circle cx="254.9" cy="184.5" r="2.13" fill="#fff"/>
<circle cx="254.9" cy="184.5" r="2.13" fill="none" stroke="#000" stroke-width=".29"/>
<circle cx="254.9" cy="189.8" r="2.14" fill="#fff"/>
<circle cx="254.9" cy="189.8" r="2.14" fill="none" stroke="#000" stroke-width=".29"/>
<circle cx="254.9" cy="195.1" r="2.13" fill="#fff"/>
<circle cx="254.9" cy="195.1" r="2.13" fill="none" stroke="#000" stroke-width=".29"/>
<circle cx="254.9" cy="200.3" r="2.13" fill="#fff"/>
<g fill="none" stroke="#000" stroke-width=".29">
<path d="M250.6 175.6h23.1v28.6h-23.1zM252.6 179.3h-92v52.2h-22.2"/>
<circle cx="254.9" cy="200.3" r="2.13"/>
</g>
<g fill="#fff">
<path d="M165.6 177.6h7.5v3.4h-7.5z" fill-rule="evenodd"/>
<circle cx="254.8" cy="225.3" r="2.14"/>
</g>
<circle cx="254.8" cy="225.3" r="2.14" fill="none" stroke="#000" stroke-width=".29"/>
<circle cx="254.8" cy="230.6" r="2.14" fill="#fff"/>
<circle cx="254.8" cy="230.6" r="2.14" fill="none" stroke="#000" stroke-width=".29"/>
<circle cx="254.8" cy="235.8" r="2.14" fill="#fff"/>
<circle cx="254.8" cy="235.8" r="2.14" fill="none" stroke="#000" stroke-width=".29"/>
<circle cx="254.8" cy="241.1" r="2.14" fill="#fff"/>
<circle cx="254.8" cy="241.1" r="2.14" fill="none" stroke="#000" stroke-width=".29"/>
<circle cx="254.8" cy="246.3" r="2.14" fill="#fff"/>
<g fill="none" stroke="#000" stroke-width=".29">
<path d="M250.6 221.6h23v28.6h-23z"/>
<circle cx="254.8" cy="246.3" r="2.14"/>
</g>
<circle cx="254.8" cy="225.3" r="2.14" fill="#fff"/>
<circle cx="254.8" cy="225.3" r="2.14" fill="none" stroke="#000" stroke-width=".29"/>
<circle cx="254.8" cy="230.6" r="2.14" fill="#fff"/>
<circle cx="254.8" cy="230.6" r="2.14" fill="none" stroke="#000" stroke-width=".29"/>
<circle cx="254.8" cy="235.8" r="2.14" fill="#fff"/>
<circle cx="254.8" cy="235.8" r="2.14" fill="none" stroke="#000" stroke-width=".29"/>
<circle cx="254.8" cy="241.1" r="2.14" fill="#fff"/>
<circle cx="254.8" cy="241.1" r="2.14" fill="none" stroke="#000" stroke-width=".29"/>
<circle cx="254.8" cy="246.3" r="2.14" fill="#fff"/>
<g fill="none" stroke="#000" stroke-width=".29">
<path d="M250.6 221.6h23v28.6h-23zM252.6 225.3h-47a2.12 2.12 0 0 0-2.1-2.1 2.12 2.12 0 0 0-2.2 2.1h-32.1v14.8h-30.8"/>
<circle cx="254.8" cy="246.3" r="2.14"/>
</g>
<path d="M184.3 223.6h7.5v3.4h-7.5z" fill-rule="evenodd" fill="#fff"/>
<path d="M138.4 223.2h20.1a2.12 2.12 0 0 1 2.1-2.1 2.12 2.12 0 0 1 2.2 2.1h1v10.5h3.3a2.12 2.12 0 0 1 2.1-2.1 2.12 2.12 0 0 1 2.1 2.1h83.5" fill="none" stroke="#000" stroke-width=".29"/>
<path d="M188.8 232h5.1v3.4h-5.1z" fill-rule="evenodd" fill="#fff"/>
<path d="M153.4 270.7v4.3h128v-4.3" fill="none" stroke="#000" stroke-width=".29" stroke-dasharray=".6 .4"/>
<path d="M213.9 273.3h7v3.4h-7z" fill-rule="evenodd" fill="#fff"/>
<path d="M193.7 120.7h9.5v15.8h-9.5z" fill-rule="evenodd" fill="#dde2cd"/>
<path d="M193.7 120.7h9.5v15.8h-9.5z" fill="none" stroke="#000" stroke-width=".29"/>
<circle cx="198.4" cy="125.4" r="3.2" fill="#fff"/>
<circle cx="198.4" cy="125.4" r="3.2" fill="none" stroke="#000" stroke-width=".29"/>
<circle cx="198.4" cy="131.8" r="3.2" fill="#fff"/>
<circle cx="198.4" cy="131.8" r="3.2" fill="none" stroke="#000" stroke-width=".29"/>
<path d="M193.7 120.7h9.5v15.8h-9.5z" fill-rule="evenodd" fill="#dde2cd"/>
<path d="M193.7 120.7h9.5v15.8h-9.5z" fill="none" stroke="#000" stroke-width=".29"/>
<circle cx="198.4" cy="125.4" r="3.2" fill="#fff"/>
<circle cx="198.4" cy="125.4" r="3.2" fill="none" stroke="#000" stroke-width=".29"/>
<circle cx="198.4" cy="131.8" r="3.2" fill="#fff"/>
<circle cx="198.4" cy="131.8" r="3.2" fill="none" stroke="#000" stroke-width=".29"/>
<path d="M211.1 138.1h9.6v15.9h-9.6z" fill-rule="evenodd" fill="#dde2cd"/>
<path d="M211.1 138.1h9.6v15.9h-9.6z" fill="none" stroke="#000" stroke-width=".29"/>
<circle cx="215.9" cy="142.9" r="3.2" fill="#fff"/>
<circle cx="215.9" cy="142.9" r="3.2" fill="none" stroke="#000" stroke-width=".29"/>
<circle cx="215.9" cy="149.2" r="3.2" fill="#fff"/>
<circle cx="215.9" cy="149.2" r="3.2" fill="none" stroke="#000" stroke-width=".29"/>
<path d="M211.1 138.1h9.6v15.9h-9.6z" fill-rule="evenodd" fill="#dde2cd"/>
<path d="M211.1 138.1h9.6v15.9h-9.6z" fill="none" stroke="#000" stroke-width=".29"/>
<circle cx="215.9" cy="142.9" r="3.2" fill="#fff"/>
<circle cx="215.9" cy="142.9" r="3.2" fill="none" stroke="#000" stroke-width=".29"/>
<circle cx="215.9" cy="149.2" r="3.2" fill="#fff"/>
<g fill="none" stroke="#000" stroke-width=".29">
<path d="M107.9 74.8h22.6v47.4h67.9"/>
<circle cx="215.9" cy="149.2" r="3.2"/>
</g>
<path d="M127.5 119.5h6v3.4h-6z" fill-rule="evenodd" fill="#fff"/>
<path d="M107.9 83.3h12.7v59.6h92.1" fill="none" stroke="#000" stroke-width=".29"/>
<path d="M127.5 141.2h6.1v3.4h-6.1z" fill-rule="evenodd" fill="#fff"/>
<path d="M300 63.9h-23.1v67.9h-76.9v-2.8" fill="none" stroke="#000" stroke-width=".29"/>
<path d="M273.4 124.4h6.9v3.3h-6.9z" fill-rule="evenodd" fill="#fff"/>
<path d="M300 72.2h-11.1v77h-69.8" fill="none" stroke="#000" stroke-width=".29"/>
<path d="M285.4 138.4h7v3.4h-7z" fill-rule="evenodd" fill="#fff"/>
<path d="M252.6 189.9h-85.1v25h-4.7a2.12 2.12 0 0 0-2.2-2.1 2.12 2.12 0 0 0-2.1 2.1h-20.1" fill="none" stroke="#000" stroke-width=".29"/>
<path d="M180.5 188.2h5v3.4h-5z" fill-rule="evenodd" fill="#fff"/>
<path d="M138.4 181.3h6.3v3.2h13.8a2.12 2.12 0 0 1 2.1-2.1 2.12 2.12 0 0 1 2.2 2.1h89.8" fill="none" stroke="#000" stroke-width=".29"/>
<path d="M190.4 182.8h7v3.4h-7z" fill-rule="evenodd" fill="#fff"/>
<path d="M138.4 189.3h15.9v10.2h4.2a2.12 2.12 0 0 1 2.1-2.2 2.12 2.12 0 0 1 2.2 2.2h2.6a2.12 2.12 0 0 1 2.1-2.2 2.12 2.12 0 0 1 2.1 2.2h33.9v30.5h49.2" fill="none" stroke="#000" stroke-width=".29"/>
<g fill="#fff">
<path d="M200 200h7v3.4h-7z" fill-rule="evenodd"/>
<path d="M116.2 170.8h22.2v73h-22.2z" fill-rule="evenodd"/>
</g>
<path d="M116.2 170.8h22.2v73h-22.2z" fill="none" stroke="#000" stroke-width=".29"/>
<path d="M116.2 170.8h22.2v73h-22.2z" fill-rule="evenodd" fill="#fff"/>
<path d="M116.2 170.8h22.2v73h-22.2z" fill="none" stroke="#000" stroke-width=".29"/>
<path d="M153.7 18.4a2.56 2.56 0 0 1 4.3 1.2 7.4 7.4 0 0 1-1.4 8.6 2.58 2.58 0 0 1-3.8-1.6 7.8 7.8 0 0 1 .9-8.2zM258.8 31.1a2.56 2.56 0 0 1 4.3 1.2 7.4 7.4 0 0 1-1.4 8.6 2.58 2.58 0 0 1-3.7-1.6 7.8 7.8 0 0 1 .8-8.2zM258.8 51.5a2.56 2.56 0 0 1 4.3 1.3 7.4 7.4 0 0 1-1.4 8.6 2.58 2.58 0 0 1-3.7-1.6 7.8 7.8 0 0 1 .8-8.3zM166.8 69.2a2.56 2.56 0 0 1 4.2 1.2 7.4 7.4 0 0 1-1.4 8.6 2.58 2.58 0 0 1-3.7-1.6 7.8 7.8 0 0 1 .9-8.2zM157.2 115.9a2.56 2.56 0 0 1 4.3 1.2 7.4 7.4 0 0 1-1.4 8.7 2.58 2.58 0 0 1-3.7-1.6 7.8 7.8 0 0 1 .8-8.3zM169.6 139a2.56 2.56 0 0 1 4.2 1.2 7.4 7.4 0 0 1-1.4 8.7 2.58 2.58 0 0 1-3.7-1.6 7.8 7.8 0 0 1 .9-8.3zM249 127.7a2.56 2.56 0 0 1 4.2 1.3 7.4 7.4 0 0 1-1.4 8.6 2.58 2.58 0 0 1-3.7-1.6 7.8 7.8 0 0 1 .9-8.3zM271.5 143.6a2.56 2.56 0 0 1 4.3 1.2 7.4 7.4 0 0 1-1.4 8.7 2.58 2.58 0 0 1-3.7-1.6 7.8 7.8 0 0 1 .8-8.3zM221.5 176a1.46 1.46 0 0 1 2.3 .5 20.4 20.4 0 0 1 1.7 13.1l-.9 3.3a3.3 3.3 0 0 1-2.2 2.4 3.9 3.9 0 0 1-2.5-3.4 23.8 23.8 0 0 1 .7-14.7zM223.3 218.9a1.46 1.46 0 0 1 2.4 .5 20.4 20.4 0 0 1 1.6 13l-.8 3.3a3.3 3.3 0 0 1-2.2 2.4 3.9 3.9 0 0 1-2.5-3.4 23.8 23.8 0 0 1 .7-14.6z" fill="none" stroke="#000" stroke-width=".29" stroke-dasharray="1.9 1.3"/>
<g font-size="5">
<text x="26.4" y="15.8">Schematics.vsdx</text>
<text x="25" y="22.3">Drop_Mechanical</text>
<text x="35.2" y="28.3">Slot 3,4</text>
</g>
<g font-size="4.2">
<text x="138.8" y="30.6">XF:02IDD-VA{MF:1-</text>
<text x="142.3" y="35.7">RoughVac:1}RP</text>
<text x="305.6" y="34.6">Slot 3c</text>
<text x="92" y="45.4">Slot 3</text>
<text x="243.9" y="43.3">XF:02IDD-VA{MF:1-</text>
<text x="247.5" y="48.4">RoughVac:1}RP</text>
<text x="36.4" y="58.8">Roughing pump 1 ON/OFF</text>
<text x="243.9" y="63.8">XF:02IDD-VA{MF:1-</text>
<text x="36.4" y="67.7">Roughing pump 2 ON/OFF</text>
<text x="247.5" y="68.9">RoughVac:2}RP</text>
<text x="36.4" y="75.4">Angle valve 1 command</text>
<text x="151.8" y="81.4">XF:02IDD-VA{MF:1-</text>
<text x="36.4" y="84.3">Angle valve 2 command</text>
<text x="155.4" y="86.5">RoughVac:2}RP</text>
<text x="142.3" y="128.3">XF:02IDD-VA{MF:1-</text>
<text x="141.3" y="133.3">RoughVac:1}MainAV</text>
<text x="234.1" y="140.1">XF:02IDD-VA{MF:1-</text>
<text x="233" y="145.2">RoughVac:1}MainAV</text>
<text x="154.6" y="151.4">XF:02IDD-VA{MF:1-</text>
<text x="256.6" y="156">XF:02IDD-VA{MF:1-</text>
<text x="153.6" y="156.4">RoughVac:2}MainAV</text>
<text x="255.6" y="161.1">RoughVac:2}MainAV</text>
<text x="121.4" y="168.8">Slot 19</text>
<text x="62" y="183">Roughing pump 1 water flow</text>
<text x="254.2" y="180.7">1</text>
<text x="254.2" y="186">2</text>
<text x="62" y="189.8">Roughing pump 2 water flow</text>
<text x="254.2" y="191.2">3</text>
<text x="254.2" y="196.5">4</text>
<text x="205.8" y="200">XF:02IDD-VA{MF:1-</text>
<text x="254.2" y="201.8">5</text>
<text x="207" y="205.1">RoughVac:1}WFM</text>
<text x="237.9" y="208.5">EPS Water Flow Meter SEB</text>
<text x="254.1" y="213.6">(M12-F)</text>
<text x="254.2" y="226.8">1</text>
<text x="254.2" y="232">2</text>
<text x="254.2" y="237.3">3</text>
<text x="207.7" y="242.9">XF:02IDD-VA{MF:1-</text>
<text x="254.2" y="242.6">4</text>
<text x="208.8" y="248">RoughVac:2}WFM</text>
<text x="254.2" y="247.8">5</text>
<text x="239.2" y="256.4">EPS Water Flow Meter SEB</text>
<text x="255.4" y="261.5">(M12-F)</text>
</g>
<g font-size="3.4">
<text x="54.5" y="6.1">4</text>
<text x="161.7" y="6.1">3</text>
<text x="268.7" y="6.1">2</text>
<text x="376.1" y="6.1">1</text>
<text x="4" y="35.3">D</text>
<text x="425.3" y="35.6">D</text>
<text x="303.7" y="42">1734-CTM</text>
<text x="89.5" y="53.1">1734-OB8</text>
<text x="301.3" y="48.4">Pin 0 24V RET</text>
<text x="87.2" y="59.5">DO 0</text>
<text x="99.9" y="59.5">Pin 0</text>
<text x="301.3" y="56.3">Pin 1 24V RET</text>
<text x="301.3" y="65">Pin 2 24V RET</text>
<text x="87.2" y="67.4">DO 1</text>
<text x="99.9" y="67.4">Pin 1</text>
<text x="87.1" y="76.1">DO 2</text>
<text x="99.8" y="76.1">Pin 2</text>
<text x="301.3" y="73.4">Pin 3 24V RET</text>
<text x="301.3" y="81.8">Pin 4 24V RET</text>
<text x="87.1" y="84.5">DO 3</text>
<text x="99.8" y="84.5">Pin 3</text>
<text x="87.1" y="92.9">DO 4</text>
<text x="99.8" y="92.9">Pin 4</text>
<text x="301.3" y="90.1">Pin 5 24V RET</text>
<text x="87.1" y="101.3">DO 5</text>
<text x="99.8" y="101.3">Pin 5</text>
<text x="301.3" y="98.5">Pin 6 24V RET</text>
<text x="4" y="105.3">C</text>
<text x="301.3" y="106.9">Pin 7 24V RET</text>
<text x="425.3" y="105.3">C</text>
<text x="87.1" y="109.7">DO 6</text>
<text x="99.8" y="109.7">Pin 6</text>
<text x="87.1" y="118">DO 7</text>
<text x="99.8" y="118">Pin 7</text>
<text x="4.2" y="173.1">B</text>
<text x="119.9" y="176.5">1734-IE2C</text>
<text x="117.7" y="182.8">AI 0</text>
<text x="130.4" y="182.8">Pin 0</text>
<text x="117.7" y="190.8">AI 1</text>
<text x="130.4" y="190.8">Pin 1</text>
<text x="117.6" y="199.4">GND</text>
<text x="130.3" y="199.4">Pin 2</text>
<text x="117.6" y="207.8">GND</text>
<text x="130.3" y="207.8">Pin 3</text>
<text x="117.6" y="216.2">ACOM</text>
<text x="130.3" y="216.2">Pin 4</text>
<text x="117.6" y="224.6">ACOM</text>
<text x="130.3" y="224.6">Pin 5</text>
<text x="117.6" y="233">V</text>
<text x="130.3" y="233">Pin 6</text>
<text x="4" y="242.8">A</text>
<text x="117.6" y="241.4">V</text>
<text x="130.3" y="241.4">Pin 7</text>
<text x="425.1" y="242.8">A</text>
<text x="54.5" y="275.4">4</text>
<text x="161.3" y="275.4">3</text>
<text x="268.6" y="275.4">2</text>
<text x="376" y="275.4">1</text>
</g>
<text font-size="3.2" x="318.3" y="269.5">COMPUTER REPRODUCIBLE</text>
<g font-size="2.9">
<text x="308.1" y="12.5">REV</text>
<text x="317.1" y="17.9">Drop_Mechanical layout</text>
<text x="322.8" y="12.8">DESCRIPTION</text>
<text x="375.1" y="16.6">10/19/</text>
<text x="377.7" y="12.6">DATE</text>
<text x="390.4" y="12.9">BY</text>
<text x="397.5" y="12.9">CHECKED</text>
<text x="414.8" y="12.7">APP</text>
<text x="132.9" y="23.1">Black</text>
<text x="197.8" y="23.1">1</text>
<text x="375.1" y="19.9">2018</text>
<text x="389.7" y="18.3">GB</text>
<text x="173.4" y="27.6">Roughing pump</text>
<text x="197.8" y="29.4">2</text>
<text x="173.2" y="31">1 – 16 pin round</text>
<text x="176.8" y="34.4">connector</text>
<text x="197.8" y="35.8">3</text>
<text x="197.8" y="42.2">4</text>
<text x="197.8" y="48.5">7</text>
<text x="234.9" y="48.1">White</text>
<text x="197.8" y="54.9">8</text>
<text x="240.9" y="56.1">White</text>
<text x="197.8" y="61.2">9</text>
<text x="197.1" y="67.6">10</text>
<text x="153.9" y="73.9">Black</text>
<text x="215.3" y="73.9">1</text>
<text x="189" y="81.9">2 – 16 pin round</text>
<text x="189.3" y="78.5">Roughing pump</text>
<text x="215.3" y="80.3">2</text>
<text x="192.6" y="85.3">connector</text>
<text x="215.3" y="86.6">3</text>
<text x="215.3" y="93">4</text>
<text x="215.3" y="99.4">7</text>
<text x="215.3" y="105.7">8</text>
<text x="215.3" y="112.1">9</text>
<text x="214.6" y="118.4">10</text>
<text x="127.6" y="122.1">Black</text>
<text x="176.5" y="126.2">Angle valve 1</text>
<text x="180.2" y="129.6">Square</text>
<text x="197.8" y="126.4">1</text>
<text x="273.5" y="127">White</text>
<text x="178.2" y="132.9">Connector</text>
<text x="197.8" y="132.7">2</text>
<text x="127.6" y="143.9">Black</text>
<text x="215.3" y="143.9">1</text>
<text x="285.6" y="141.1">White</text>
<text x="192.4" y="148.4">Angle valve 2</text>
<text x="194.1" y="155.2">Connector</text>
<text x="196.1" y="151.8">Square</text>
<text x="215.3" y="150.2">2</text>
<text x="275.5" y="178.1">Kobold Flow</text>
<text x="165.7" y="180.3">Brown</text>
<text x="190.5" y="185.6">White</text>
<text x="259.5" y="180.3">+24 V</text>
<text x="259.5" y="185.6">4-20 mA</text>
<text x="279.2" y="181.5">meter</text>
<text x="180.6" y="190.9">Blue</text>
<text x="259.2" y="190.9">GND</text>
<text x="259.5" y="196">PNP Out</text>
<text x="200.1" y="202.7">White</text>
<text x="259.3" y="201.3">GND</text>
<text x="184.4" y="226.3">Brown</text>
<text x="259.4" y="226.3">+24 V</text>
<text x="275.5" y="224.2">Kobold Flow</text>
<text x="279.2" y="227.5">meter</text>
<text x="259.4" y="231.6">4-20 mA</text>
<text x="188.9" y="234.8">Blue</text>
<text x="259.2" y="237">GND</text>
<text x="259.4" y="242.1">PNP Out</text>
<text x="259.2" y="247.4">GND</text>
<text x="214" y="276.1">White</text>
</g>
<text font-size="2.4" x="383.5" y="269.1">SCALE: N/A</text>
<g font-size="2.1">
<text x="317.4" y="265">DRAWING DIRECTORY</text>
<text x="371.3" y="265">DRAWING NUMBER</text>
<text x="402.3" y="269">SHEET</text>
<text x="411.1" y="269">5</text>
<text x="414.2" y="269">OF 21</text>
<text x="414.2" y="269">OF</text>
<text x="416.2" y="265.1">REV</text>
</g>
</svg>
